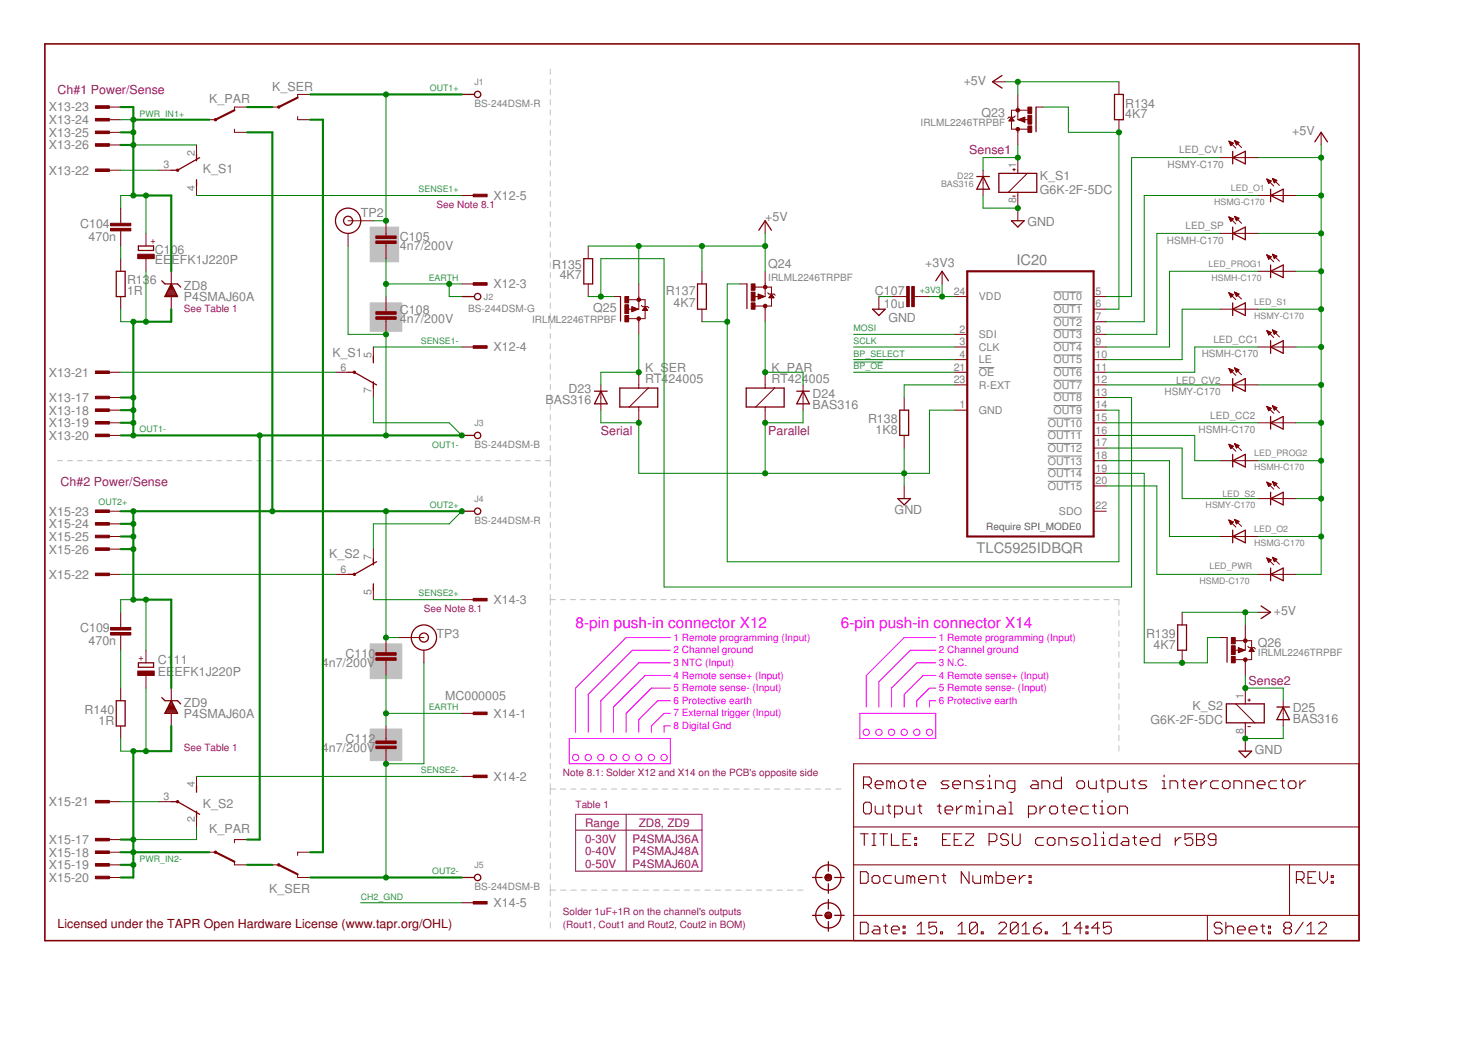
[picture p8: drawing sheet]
<svg xmlns="http://www.w3.org/2000/svg" width="297mm" height="210mm" viewBox="0 0 297 210" stroke-linecap="round" stroke-linejoin="round" font-family="sans-serif">
<g fill="none" stroke="#c0c0c0" stroke-width=".2">
<path d="M110.6 13.9v1M110.6 16v1M110.6 18v1M110.6 20v1.1M110.6 22.1v1M110.6 24.1v1.1M110.6 26.2v1M110.6 28.2v1.1M110.6 30.3v1M110.6 32.3v1.1M110.6 34.4v1M110.6 36.4v1"/>
<path d="M110.6 38.4v1.1M110.6 40.5v1M110.6 42.5v1.1M110.6 44.6v1M110.6 46.6v1.1M110.6 48.7v1M110.6 50.7v1.1M110.6 52.7v1.1M110.6 54.8v1M110.6 56.8v1.1M110.6 58.9v1M110.6 60.9v1.1"/>
<path d="M110.6 63v1M110.6 65v1.1M110.6 67.1v1M110.6 69.1v1M110.6 71.1v1.1M110.6 73.2v1M110.6 75.2v1.1M110.6 77.3v1M110.6 79.3v1.1M11.6 92.6h1M13.6 92.6h1M15.6 92.6h1"/>
<path d="M17.6 92.6h1M19.6 92.6h1M21.6 92.6h1M23.6 92.6h1M25.6 92.6h1M27.6 92.6h1M29.6 92.6h1M31.6 92.6h1M33.6 92.6h1M35.6 92.6h1M37.6 92.6h1M39.6 92.6h1"/>
<path d="M41.6 92.6h1M43.6 92.6h1M45.6 92.6h1M47.6 92.6h1M49.6 92.6h1M51.6 92.6h1M53.6 92.6h1M55.6 92.6h1M57.6 92.6h1M59.6 92.6h1M61.6 92.6h1M63.6 92.6h1"/>
<path d="M65.6 92.6h1M67.6 92.6h1M69.6 92.6h1M71.6 92.6h1M73.6 92.6h1M75.6 92.6h1M77.6 92.6h1M79.6 92.6h1M81.6 92.6h1M83.6 92.6h1M85.6 92.6h1M87.6 92.6h1"/>
<path d="M89.6 92.6h1M91.6 92.6h1M93.6 92.6h1M95.6 92.6h1M97.6 92.6h1M99.6 92.6h1M101.6 92.6h1M103.6 92.6h1M105.6 92.6h1M107.6 92.6h1M109.6 92.6h1M110.6 81.4v1"/>
<path d="M110.6 83.4v1.1M110.6 85.4v1.1M110.6 87.5v1M110.6 89.5v1.1M110.6 91.6v2.1M110.6 94.7v1.1M110.6 96.8v1M110.6 98.8v1.1M110.6 100.9v1.1M110.6 103v1M110.6 105v1.1M110.6 107.1v1.1"/>
<path d="M110.6 109.2v1M110.6 111.2v1.1M110.6 113.3v1.1M110.6 115.4v1M110.6 117.4v1.1M110.6 119.5v2.1M110.6 122.6v1.1M110.6 124.7v1M110.6 126.7v1.1M110.6 128.8v1.1M110.6 130.9v1M110.6 132.9v1.1"/>
<path d="M110.6 135v1M110.6 137v1.1M110.6 139.1v1M110.6 120.6h1M112.6 120.6h1M114.6 120.6h1.1M116.7 120.6h1M118.7 120.6h1M120.7 120.6h1M122.7 120.6h1.1M124.8 120.6h1M126.8 120.6h1"/>
<path d="M128.8 120.6h1M130.8 120.6h1M132.8 120.6h1.1M134.9 120.6h1M136.9 120.6h1M138.9 120.6h1M140.9 120.6h1.1M143 120.6h1M145 120.6h1M147 120.6h1M149 120.6h1.1M151 120.6h1.1"/>
<path d="M153.1 120.6h1M155.1 120.6h1M157.1 120.6h1M159.1 120.6h1.1M161.2 120.6h1M163.2 120.6h1M165.2 120.6h1M167.2 120.6h1.1M169.2 120.6h1.1M171.3 120.6h1M173.3 120.6h1M175.3 120.6h1"/>
<path d="M177.3 120.6h1.1M179.4 120.6h1M181.4 120.6h1M183.4 120.6h1M185.4 120.6h1.1M187.5 120.6h1M189.5 120.6h1M191.5 120.6h1M193.5 120.6h1M195.5 120.6h1.1M197.6 120.6h1M199.6 120.6h1"/>
<path d="M201.6 120.6h1M203.6 120.6h1.1M205.7 120.6h1M207.7 120.6h1M209.7 120.6h1M211.7 120.6h1M213.7 120.6h1.1M215.8 120.6h1M217.8 120.6h1M219.8 120.6h1M221.8 120.6h1.1M223.9 120.6h1v1.1"/>
<path d="M224.9 122.7v1.1M224.9 124.8v1.1M224.9 126.9v1.1M224.9 128.9v1.1M224.9 131v1.1M224.9 133.2v1M224.9 135.3v1.1M224.9 137.4v1.1M224.9 139.4v1.1M110.6 141.1v1.1M110.6 143.2v1.1M110.6 145.2v1.1"/>
<path d="M110.6 147.3v1.1M110.6 149.4v1M110.6 151.4v1.1M110.6 153.5v1M110.6 155.5v1.1M110.6 157.6v2.2M110.6 158.6h1.1M112.6 158.6h1.1M114.7 158.6h1M116.8 158.6h1M118.8 158.6h1M120.8 158.6h1.1"/>
<path d="M122.9 158.6h1M124.9 158.6h1.1M127 158.6h1M129 158.6h1.1M131.1 158.6h1M133.1 158.6h1.1M135.2 158.6h1M137.2 158.6h1.1M139.3 158.6h1M141.3 158.6h1.1M143.4 158.6h1M145.4 158.6h1.1"/>
<path d="M147.5 158.6h1M149.5 158.6h1.1M151.6 158.6h1M153.6 158.6h1.1M155.7 158.6h1M157.7 158.6h1.1M159.8 158.6h1M161.8 158.6h1.1M163.9 158.6h1M165.9 158.6h1.1M168 158.6h1M224.9 141.5v1.1"/>
<path d="M224.9 143.6v1.1M224.9 145.7v1.1M224.9 147.8v1.1M224.9 149.9v1.1M110.6 160.8v1.1M110.6 162.9v1.1M110.6 165v1.2M110.6 167.2v1.1M110.6 169.3v1.1M110.6 171.4v1.2M110.6 173.6v1.1M110.6 175.7v1.1"/>
<path d="M110.6 177.8v2.3M110.6 179h1.1M112.7 179h1M114.7 179h1.1M116.8 179h1.1M118.9 179h1.1M121 179h1M123 179h1.1M125.1 179h1.1M127.2 179h1M129.2 179h1.1M131.3 179h1.1"/>
<path d="M133.4 179h1.1M135.5 179h1M137.5 179h1.1M139.6 179h1.1M141.7 179h1M143.7 179h1.1M145.8 179h1.1M147.9 179h1.1M150 179h1M152 179h1.1M154.1 179h1.1M156.2 179h1"/>
<path d="M158.2 179h1.1M160.3 179h1.1M110.6 181.1v1.2M110.6 183.3v1.1M110.6 185.4v1.2"/>
</g>
<g fill="#c0c0c0" stroke="#c0c0c0" stroke-width=".2">
<path d="M74.4 45.7h5.7v6.9h-5.7z"/>
<path d="M74.4 60.9h6.4v5.7h-6.4z"/>
<path d="M74.4 129.5h6.4v6.9h-6.4z"/>
<path d="M74.4 146.6h6.4v6.3h-6.4z"/>
</g>
<g fill="none" stroke="#808080" stroke-width=".2">
<path d="M211.8 58.7h5.7M196.7 73.9h3.1M211.8 73.9h5.7M211.8 61.2h5.7M211.8 63.8h5.7M211.8 66.3h5.7M211.8 68.8h5.7M211.8 71.4h5.7M211.8 76.5h5.7M211.8 79h5.7M210.6 84.1h6.9M210.6 86.6h6.9"/>
<path d="M210.6 89.2h6.9M210.6 91.7h6.9M210.6 94.2h6.9M210.6 96.8h6.9M211.8 81.5h5.7"/>
</g>
<g fill="none" stroke="#800000" stroke-width=".21">
<path d="M173.5 157.8h1.2l.4-.4v-.8l-.4-.4h-1.2v2.4M174.3 157.8l.8 .8M175.9 157.8h1.6v-.4l-.4-.4h-.8l-.4 .4v.8l.4 .4h.8M179 157.4l-.4-.4h-.4v1.6M179 157.4v1.2M179 157.4l.4-.4 .4 .4v1.2M180.6 157.4l.4-.4h.7l.4 .4v.8l-.4 .4h-.7l-.4-.4zM182.9 157h.8M183.3 156.6v1.6l.4 .4M184.5 157.8h1.5v-.4l-.4-.4h-.8l-.3 .4v.8l.3 .4h.8M190.7 157h-1.2l-.4 .4 .4 .4h.8l.4 .4-.4 .4h-1.2M191.5 157.8h1.5v-.4l-.3-.4h-.8l-.4 .4v.8l.4 .4h.8"/>
<path d="M193.8 158.6v-1.6h1.2l.4 .4v1.2M197.7 157h-1.1l-.4 .4 .4 .4h.7l.4 .4-.4 .4h-1.1M198.5 158.6h.8M198.5 157h.4v1.6M198.9 155.8v.4M200.1 158.6v-1.6h1.1l.4 .4v1.2M204 158.6h-1.2l-.4-.4v-.8l.4-.4h1.2v1.9l-.4 .4h-.4M207.5 157h.7l.4 .4v1.2h-1.1l-.4-.4 .4-.4h1.1M209.4 158.6v-1.6h1.2l.4 .4v1.2M213.3 156.2v2.4h-1.2l-.3-.4v-.8l.3-.4h1.2M216.4 157.4l.4-.4h.8l.4 .4v.8l-.4 .4h-.8l-.4-.4zM218.8 157v1.2l.4 .4h1.1v-1.6"/>
<path d="M221.1 157h.8M221.5 156.6v1.6l.4 .4M222.7 158.6h1.1l.4-.4v-.8l-.4-.4h-1.1v2.3M225 157v1.2l.4 .4h1.2v-1.6M227.3 157h.8M227.7 156.6v1.6l.4 .4M230.5 157h-1.2l-.4 .4 .4 .4h.8l.4 .4-.4 .4h-1.2M233.6 158.6h.8M233.6 157h.4v1.6M234 155.8v.4M235.1 158.6v-1.6h1.2l.4 .4v1.2M237.5 157h.8"/>
<path d="M237.9 156.6v1.6l.4 .4M239 157.8h1.6v-.4l-.4-.4h-.8l-.4 .4v.8l.4 .4h.8M241.4 157v1.6M242.5 157h-.4l-.7 .8M244.9 157h-1.2l-.4 .4v.8l.4 .4h1.2M245.7 157.4l.3-.4h.8l.4 .4v.8l-.4 .4h-.8l-.3-.4zM248 158.6v-1.6h1.2l.4 .4v1.2M250.3 158.6v-1.6h1.2l.4 .4v1.2M252.7 157.8h1.5v-.4l-.4-.4h-.7l-.4 .4v.8l.4 .4h.7M256.6 157h-1.2l-.4 .4v.8l.4 .4h1.2M257.3 157h.8M257.7 156.6v1.6l.4 .4"/>
<path d="M258.9 157.4l.4-.4h.8l.4 .4v.8l-.4 .4h-.8l-.4-.4zM261.2 157v1.6M262.4 157h-.4l-.8 .8M172.9 175.3h1.2l.4 .3v1.6l-.4 .4h-1.2zM172.9 167.6h1.6M173.5 161.7l.4-.4h.8l.4 .4v1.5l-.4 .4h-.8l-.4-.4zM173.7 167.6v2.4M175.3 176.4l.3-.4h.8l.4 .4v.8l-.4 .4h-.8l-.3-.4zM175.3 167.6h.7M175.3 170h.7M175.6 167.6v2.4M175.9 162.1v1.1l.4 .4h1.2v-1.5"/>
<path d="M176.8 167.6h1.6M177.6 167.6v2.4M178.2 162.1h.8M178.6 161.7v1.5l.4 .4M179.2 167.6v2.4h1.5M179.2 176h-1.2l-.4 .4v.8l.4 .4h1.2M179.8 163.6h1.2l.4-.4v-.7l-.4-.4h-1.2v2.3M179.9 176v1.2l.4 .4h1.2v-1.6M181.5 168.8h.8M182.1 162.1v1.1l.4 .4h1.2v-1.5M183 167.6h-1.5v2.4h1.5M183 176.4l-.3-.4h-.4v1.6"/>
<path d="M183 176.4l.5-.4 .3 .4v1.2M183 176.4v1.2M183.8 169.6h.4v.4h-.4zM183.8 168.4h.4v.4h-.4zM184.5 162.1h.8M184.6 176.8h1.6v-.4l-.4-.4h-.8l-.4 .4v.8l.4 .4h.8M184.8 161.7v1.5l.5 .4M186.9 177.6v-1.6h1.2l.4 .4v1.2M188.4 162.1h.7M188.8 161.7v1.5l.3 .4M189.3 176h.8M189.4 168.8h.8"/>
<path d="M189.7 175.6v1.6l.4 .4M189.9 162.9h1.6v-.4l-.4-.4h-.8l-.4 .4v.7l.4 .4h.8M191 167.6h-1.6v2.4h1.6M191.8 168.8h.8M192.3 162.1v1.5M193.3 167.6h-1.5v2.4h1.5M193.4 162.1h-.4l-.7 .8M194.1 167.6h1.6v.4l-1.6 1.6v.4h1.6M194.8 175.3v2.3l-1.6-2.3v2.3M195 162.5l.4-.4 .4 .4v1.1M195 162.5l-.4-.4h-.4v1.5M195 162.5v1.1"/>
<path d="M195.5 176v1.2l.4 .4h1.2v-1.6M196.6 163.6h.7M196.6 162.1h.3v1.5M196.9 160.9v.4M198.1 163.6v-1.5h1.2l.4 .4v1.1M198.6 176.4l-.4-.4h-.3v1.6M198.6 176.4v1.2M198.6 176.4l.4-.4 .4 .4v1.2M198.8 169.2h1.1l.4-.4v-.8l-.4-.4h-1.1v2.4M200.2 175.3v2.3h1.2l.4-.4v-.8l-.4-.4h-1.2M200.8 162.1h.8l.4 .4v1.1h-1.2l-.4-.4 .4-.3h1.2M202.5 176.8h1.6v-.4l-.4-.4h-.8l-.4 .4v.8l.4 .4h.8"/>
<path d="M202.7 168l-.4-.4h-.8l-.4 .4v.4l.4 .4h.8l.4 .4v.4l-.4 .4h-.8l-.4-.4M202.8 161.3h.4v2.3M202.8 163.6h.8M203.5 167.6v2l.4 .4h.7l.4-.4v-2M204.9 176v1.6M206.1 176h-.4l-.8 .8M206.7 163.6h1.2l.3-.4v-.7l-.3-.4h-1.2v2.3M206.8 177.2h.4v.4h-.4zM206.8 176h.4v.4h-.4zM209 162.1v1.5M209.7 168.4h-1.2l-.4 .4v.8l.4 .4h1.2M210.2 162.1h-.4l-.8 .8"/>
<path d="M210.5 168.8l.4-.4h.7l.4 .4v.8l-.4 .4h-.7l-.4-.4zM211.3 162.1h.8l.4 .4v.7l-.4 .4h-.8l-.3-.4v-.7zM212.8 170v-1.6h1.2l.4 .4v1.2M213.3 162.1h.8M213.7 161.7v1.5l.4 .4M214.9 162.9h1.5v-.4l-.4-.4h-.7l-.4 .4v.7l.4 .4h.7M216.7 168.4h-1.2l-.3 .4 .3 .4h.8l.4 .4-.4 .4h-1.1M217.5 168.8l.4-.4h.8l.4 .4v.8l-.4 .4h-.8l-.4-.4zM218.8 162.1h-1.2l-.4 .4v.7l.4 .4h1.2M219.5 162.1h.8M219.8 167.6h.4v2.4M219.8 170h.8"/>
<path d="M219.9 161.7v1.5l.4 .4M221.1 162.1h.4v1.5M221.1 163.6h.8M221.4 170h.8M221.4 168.4h.4v1.6M221.5 160.9v.4M221.8 167.3v.3M222.7 162.5l.4-.4h.7l.4 .4v.7l-.4 .4h-.7l-.4-.4zM224.5 167.6v2.4h-1.2l-.4-.4v-.8l.4-.4h1.2M225 163.6v-1.5h1.2l.4 .4v1.1M225.7 168.4h.8l.3 .4v1.2h-1.1l-.4-.4 .4-.4h1.1M227.6 168.4h.8"/>
<path d="M228 168v1.6l.4 .4M229.2 169.2h1.5v-.4l-.3-.4h-.8l-.4 .4v.8l.4 .4h.8M233.1 167.6v2.4h-1.2l-.4-.4v-.8l.4-.4h1.2M236.2 168.4v1.6M237.4 168.4h-.4l-.8 .8M239.7 167.6h-1.6v1.2l.8-.4h.4l.4 .4v.8l-.4 .4h-.8l-.4-.4M240.5 167.6h1.2l.3 .4v.4l-.3 .4 .3 .4v.4l-.3 .4h-1.2zM240.5 168.8h1.2M244.4 168.8h-1.2l-.4-.4v-.4l.4-.4h.8l.4 .4v1.6l-.4 .4h-.8l-.4-.4M260.5 176.8h1.2l.4-.4v-.8l-.4-.3h-1.2v2.3M261.3 176.8l.8 .8M262.9 176.4h.8"/>
<path d="M264.4 175.3h-1.5v2.3h1.5M265.2 175.3v1.5l.8 .8 .8-.8v-1.5M267.5 177.2h.4v.4h-.4zM267.5 176h.4v.4h-.4zM172.9 185.4h1.2l.4 .4v1.6l-.4 .3h-1.2zM175.6 186.2h.8l.4 .4v1.1h-1.2l-.3-.3 .3-.4h1.2M177.6 186.2h.8M178 185.8v1.6l.4 .3M179.2 187h1.5v-.4l-.4-.4h-.8l-.3 .4v.8l.3 .3h.8M181.5 187.4h.4v.3h-.4zM181.5 186.2h.4v.4h-.4zM184.3 187.7h1.6"/>
<path d="M184.3 186.2l.8-.8v2.3M188.2 185.4h-1.5v1.2l.8-.4h.4l.3 .4v.8l-.3 .3h-.8l-.4-.3M189 187.4h.4v.3h-.4zM192.5 187.7h1.6M192.5 186.2l.8-.8v2.3M196.4 185.8v1.6l-.4 .3h-.7l-.4-.3M196.4 185.8l-.4-.4h-.7l-.4 .4v1.6M196.4 185.8l-1.5 1.6M197.2 187.4h.4v.3h-.4zM200.7 185.8l.4-.4h.8l.4 .4v.4l-1.6 1.5h1.6M204.6 185.8v1.6l-.4 .3h-.7l-.4-.3M204.6 185.8l-.4-.4h-.7l-.4 .4v1.6"/>
<path d="M204.6 185.8l-1.5 1.6M205.4 187.7h1.5M205.4 186.2l.8-.8v2.3M207.7 186.6h1.2l.4 .4v.4l-.4 .3h-.8l-.4-.3zM209.3 185.4l-.8 .4-.8 .8M210.1 187.4h.4v.3h-.4zM213.6 187.7h1.5M213.6 186.2l.8-.8v2.3M217.5 186.6h-1.6l1.2-1.2v2.3M218.2 187.4h.5v.3h-.5zM218.2 186.2h.5v.4h-.5zM221 186.6h-1.6l1.2-1.2v2.3"/>
<path d="M223.3 185.4h-1.5v1.2l.7-.4h.4l.4 .4v.8l-.4 .3h-.8l-.3-.3M245.6 185.8l-.4-.4h-.8l-.4 .4v.4l.4 .4h.8l.4 .4v.4l-.4 .3h-.8l-.4-.3M246.4 186.6l.4-.4h.7l.4 .4v1.1M246.4 185.4v2.3M248.7 187h1.6v-.4l-.4-.4h-.8l-.4 .4v.8l.4 .3h.8M251 187h1.6v-.4l-.4-.4h-.8l-.4 .4v.8l.4 .3h.8M253.4 186.2h.8M253.8 185.8v1.6l.4 .3M254.9 187.4h.4v.3h-.4zM254.9 186.2h.4v.4h-.4zM258.4 186.6l-.4 .4v.4l.4 .3h.8l.3-.3v-.4l-.3-.4M258.4 186.6l-.4-.4v-.4l.4-.4h.8l.3 .4v.4l-.3 .4"/>
<path d="M258.4 186.6h.8M261.9 185.4l-1.6 2.3M262.7 187.7h1.5M262.7 186.2l.8-.8v2.3M265 185.8l.4-.4h.8l.4 .4v.4l-1.6 1.5h1.6"/>
</g>
<g fill="none" stroke="#800000" stroke-width=".25">
<path d="M92.8 19h2.6M201.4 15.2l-1.9 1.2 1.9 1.3M224 19h1.8v5.1h-1.8zM39.5 31.1v1.2M39.5 36.1v1.3M40.1 31.7l-4.4 2.5h-1.3M196.3 35.5h2.5M197.6 35.5l1.2 2.5h-2.5zM200.7 34.9h7.7v3.8h-7.7zM208.2 21.5v5M247.7 30.4v2.6M247.7 31.7l2.6-1.3v2.6z"/>
<path d="M255.4 38v2.6M255.4 39.3l2.5-1.3v2.6zM264.2 28.5l1.3-1.9 1.3 1.9M23.4 54.5h1.7v5.1h-1.7zM27.8 49.5h3.1v.9h-3.1zM32.5 56.5l.6 .6h2.6l.6 .6M33.1 59.6h2.6M33.3 59.4h2.3M33.4 59.1h2.1M33.5 58.9h1.8M33.6 58.7h1.6M33.7 58.5h1.4"/>
<path d="M33.8 58.3h1.2M33.9 58h1M34 57.8h.8M34.2 57.6h.5M34.3 57.4h.3M34.4 57.1h.1M34.4 57.1l1.3 2.5h-2.6zM92.8 59.6h2.6M117.3 52h1.8v5.1h-1.8zM124.7 59.6v5M140.2 57.1h1.8v5.1h-1.8zM150.1 57.1v4.9"/>
<path d="M152.5 46.3l1.3-1.9 1.2 1.9M188.1 56.5l1.2-2 1.3 2M203.3 44.4h2.5l-1.2 1.3zM247.7 45.7v2.5M247.7 46.9l2.6-1.2v2.5zM255.4 53.3v2.5M255.4 54.5l2.5-1.2v2.5zM70 74.8h1.2l4.5 2.6M75 71.7v1.2M75 76.8v1.2M119.5 78.7h2.5M120.8 78.7l1.2 2.5h-2.5z"/>
<path d="M124.6 78h7.6v3.8h-7.6zM150 78h7.6v3.8h-7.6zM160.1 78.7h2.6M161.4 78.7l1.3 2.5h-2.6zM175.4 62.2h2.5l-1.3 1.2zM247.7 62.2l2.6-1.3v2.5zM247.7 60.9v2.5M247.7 76.1v2.6M247.7 77.4l2.6-1.3v2.6zM255.4 68.5v2.5M255.4 69.8l2.5-1.3v2.5zM92.8 87.5h2.6"/>
<path d="M180.8 82.5h1.8v5h-1.8zM247.7 91.4v2.5M247.7 92.6l2.6-1.2v2.5zM255.4 83.7v2.6M255.4 99v2.5M255.4 85l2.5-1.3v2.6zM75 112.3v1.3M75 117.4v1.3M75.7 112.9l-4.5 2.6h-1.2M92.8 102.8h2.6M180.4 100.2h2.6l-1.3 1.3zM247.7 106.6v2.5"/>
<path d="M247.7 107.9l2.6-1.3v2.5zM255.4 100.2l2.5-1.2v2.5zM255.4 114.2v2.6M255.4 115.5l2.5-1.3v2.6zM27.8 133.3h3.1v.9h-3.1zM236.7 125.6h1.8v5.1h-1.8zM246.6 128.2v4.9M253.4 121.8l2 1.3-2 1.3M23.4 140.9h1.7v5.1h-1.7zM32.5 140.3l.6 .6h2.6l.6 .6M33.2 143.4h2.4M33.3 143.1h2.2"/>
<path d="M33.4 142.9h2M33.5 142.7h1.8M33.6 142.5h1.6M33.7 142.2h1.4M33.8 142h1.2M34 141.8h.9M34.1 141.6h.7M34.2 141.4h.4M34.3 141.1h.2M34.4 140.9l1.3 2.5h-2.6zM39.5 158v1.3M246.5 141.5h7.6v3.8h-7.6z"/>
<path d="M249 151h2.5l-1.2 1.3zM256.6 142.2h2.6M257.9 142.2l1.3 2.5h-2.6zM34.4 161.2h1.3l4.4 2.5M39.5 163.1v1.3M92.8 176.4h2.6M163.3 176.4h1.9M165.8 176.5h1.3M165.9 176.2h1.2M165.9 176.7a.63 .63 0 0 0 .6 .4 .63 .63 0 0 0 .5-.4M165.9 176.7h1.1M166 176h.9"/>
<path d="M166 176l-.2 .3 .1 .4M166.1 176.9h.8M166.5 175.8a.62 .62 0 0 1 .5 .9M166.5 175.8l-.5 .2M166.5 175.8h.1M166.5 173.2v2M166.5 177.7v1.9M167.7 176.4h2M163.3 184h1.9M165.8 184h1.3M165.9 184.2h1.2M165.9 183.8a.64 .64 0 0 0 .5 .9 .64 .64 0 0 0 .7-.7"/>
<path d="M165.9 183.8a.62 .62 0 0 1 .6-.4 .62 .62 0 0 1 .5 .4M165.9 183.8h1.1M166 184.5h.9M166.1 183.6h.8M166.5 180.9v1.9M166.5 185.3v1.9M167 183.8l.1 .2M167.7 184h2"/>
<circle cx="96" cy="19" r=".64"/>
<circle cx="70" cy="44.4" r="2.54"/>
<circle cx="70" cy="44.4" r=".91"/>
<circle cx="96" cy="59.6" r=".64"/>
<circle cx="96" cy="87.5" r=".64"/>
<circle cx="96" cy="102.8" r=".64"/>
<circle cx="85.2" cy="128.2" r="2.54"/>
<circle cx="85.2" cy="128.2" r=".91"/>
<circle cx="96" cy="176.4" r=".64"/>
<circle cx="166.5" cy="176.4" r="2.54"/>
<circle cx="166.5" cy="184" r="2.54"/>
</g>
<g fill="none" stroke="#800000" stroke-width=".2">
<path d="M62.4 19h-2.6v.6M199.5 16.4h2.5M204.6 19v5.1h2.1M224.9 16.4v2.6M21.7 21.5h2.6M21.7 24.1h2.6M21.7 26.6h2.6M21.7 29.1h2.6M21.7 34.2h2.6M31.9 34.2h2.5M39.5 29.1v2.6M39.5 36.8v2.5"/>
<path d="M42 24.1h1.3M47.1 26v.6h2.6M49.7 21.5h-2.6v.7M54.7 21.5h1.3M59.8 23.4v.7h2.6M92.8 39.3h2.6M197.6 34.2v5.1M202.8 24.2h1M202.9 24.1h.8M203 24h.6M203.1 23.9h.4M203.2 23.8h.2"/>
<path d="M203.2 23.6h.1M203.3 23.6l.5 .7h-1zM203.5 34.1h.5M203.5 39.4h.5M203.8 33.8v.6M204 23.3l-.2 .3h-1l-.3 .2M204.6 26v3.1M204.6 31.7v3.2M204.6 38.7v5.7M204.7 24.1l1.3-.5v1zM204.8 24.1h1.2M204.9 24h1.1"/>
<path d="M205.1 24.2h.9M205.1 23.9h.9M205.4 24.4h.6M205.4 23.8h.6M205.7 24.5h.3M205.7 23.6h.3M206.5 34.9l-3.9 3.8M206.6 22.2h-3.3v3.8h3.3M208.2 21.5h1.4M224.9 24.1v2.5M245.2 31.7h7.6M247 28.4l1.4 1.4"/>
<path d="M247 28.4l.9 .4-.5 .5zM247 28.5h.2M247.1 28.6h.4M247.1 28.7h.6M247.2 28.8h.6M247.2 29h.5M247.3 29.1h.3M247.3 29.2h.1M248.1 28.3l1.4 1.4M248.1 28.3l.9 .3-.5 .5zM248.2 28.3h.1M248.2 28.5h.4"/>
<path d="M248.3 28.6h.6M248.3 28.7h.6M248.4 28.8h.4M248.4 29h.3M248.5 29.1h.1M252.8 39.3h7.6M254.6 36l1.4 1.4M254.6 36l.9 .4-.5 .5zM254.6 36.1h.1M254.7 36.2h.3M254.7 36.3h.6M254.8 36.4h.6"/>
<path d="M254.8 36.6h.5M254.9 36.7h.3M254.9 36.8h.2M255.7 35.9l1.4 1.4M255.7 35.9l.9 .4-.5 .5zM255.8 35.9h.1M255.8 36.1h.4M255.9 36.2h.6M255.9 36.3h.7M256 36.4h.5M256 36.6h.3M256.1 36.7h.1"/>
<path d="M265.5 26.6v2.5M24.3 41.8v3.1M24.3 46.4v3.1M24.3 52v2.5M24.3 59.6v2.6M29.3 46.9v2.6M29.3 52v2.5M34.4 54.5v2.6M34.4 59.6v2.6M70 44.4h5M70 46.9v2.6M77.6 44.4v3"/>
<path d="M77.6 49v3M77.6 59.6v3.1M92.8 57.1h2.6M118.2 49.5v2.5M118.2 57.1v2.5M123.3 59.6h1.4M128.4 57.1v5.1h-2.2M141.1 54.5v2.6M148.7 57.1h1.4M151.8 57.7h3.2v3.8h-3.3M152.4 59.1l1.2 .5-1.2 .5zM152.4 59.9h.4"/>
<path d="M152.4 59.8h.7M152.4 59.7h1M152.4 59.6h1.2M152.4 59.5h.9M152.4 59.4h.6M152.4 59.2h.3M153.8 54.5v5.1h-2.2M153.8 44.4v2.5M154.3 58.9l.2 .2h1.1l.2 .3M154.6 59.8h.9M154.6 59.7h.8M154.7 59.6h.7"/>
<path d="M154.8 59.5h.5M154.9 59.4h.3M155 59.2h.1M155 59.1l.6 .8h-1.1zM176.6 59.6v2.6M179.2 59.6h3M183.7 59.6h3.1M189.3 54.5v2.6M191.9 59.6h2.5M219.8 59.6h2.5M245.2 46.9h7.6M247 58.9l1.4 1.4"/>
<path d="M247 58.9h.1M247 58.9l.9 .3M247 58.9l.4 .9 .5-.6M247 43.6l1.4 1.4M247 43.6l.4 .9 .5-.5M247 43.6l.9 .4M247 43.7h.1M247 59h.3M247 43.8h.4M247.1 59.1h.4M247.1 43.9h.5M247.1 59.2h.7"/>
<path d="M247.1 44h.7M247.2 59.4h.6M247.2 44.2h.5M247.2 59.5h.4M247.2 44.3h.4M247.3 59.6h.2M247.3 44.4h.2M247.3 59.7h.1M248.1 58.7l1.4 1.4M248.1 58.7l.9 .4-.5 .5zM248.1 58.7h.1M248.1 43.5l1.4 1.4"/>
<path d="M248.1 43.5l.9 .4-.5 .5zM248.1 43.5h.1M248.2 58.9h.2M248.2 43.7h.3M248.2 59h.5M248.2 43.8h.6M248.3 59.1h.7M248.3 43.9h.7M248.3 59.2h.6M248.3 44h.6M248.4 59.4h.4M248.4 44.2h.3"/>
<path d="M248.4 59.5h.2M248.5 44.3h.1M248.5 59.6h.1M252.8 54.5h7.6M254.6 51.2l.4 .9 .5-.5M254.6 51.2l1.4 1.4M254.6 51.2l.9 .4M254.6 51.3h.1M254.7 51.4h.2M254.7 51.5h.5M254.8 51.6h.7M254.8 51.8h.6"/>
<path d="M254.9 51.9h.3M254.9 52h.2M255 52.1h.1M255.7 51.1l.9 .4-.5 .5M255.7 51.1l1.4 1.4M255.7 51.1l.4 .9M255.8 51.1h.1M255.8 51.3h.3M255.9 51.4h.5M255.9 51.5h.7M255.9 51.6h.6M256 51.8h.4"/>
<path d="M256.1 51.9h.1M256.1 52h.1M21.7 74.8h2.6M21.7 79.9h2.6M67.4 74.8h2.6M75 69.8v2.5M75 77.4v2.5M77.6 64.2v3M92.8 69.8h2.6M120.8 77.4v5.1M126.4 60.3h3.2v3.8h-3.3M127 61.7l1.2 .5-1.2 .5z"/>
<path d="M127 62.6h.1M127 62.5h.4M127 62.4h.7M127 62.2h1M127 62.1h1.2M127 62h.8M127 61.9h.6M127 61.8h.3M128.4 64.1v3.1M128.4 74.8v3.2M128.9 61.4l.2 .3h1.1l.2 .2M129.2 62.4h.9"/>
<path d="M129.2 62.2h.8M129.3 62.1h.7M129.4 62h.5M129.5 61.9h.3M129.6 61.8h.1M129.6 61.7l.6 .7h-1.1zM130.3 78l-3.8 3.8M141.1 62.2v2.5M152.4 60.1h.1M153.8 61.5v3.2M153.8 74.8v3.2M155.7 78l-3.8 3.8"/>
<path d="M161.4 77.4v5.1M181.7 79.9v2.6M191.9 67.2h2.5M191.9 69.8h2.5M191.9 72.3h2.5M191.9 74.8h2.5M191.9 77.4h2.5M219.8 67.2h2.5M219.8 69.8h2.5M219.8 72.3h2.5M219.8 74.8h2.5M219.8 77.4h2.5"/>
<path d="M219.8 62.2h2.5M219.8 64.7h2.5M219.8 79.9h2.5M245.2 77.4h7.6M245.2 62.2h7.6M247 74.1l1.4 1.4M247 74.1l.9 .4-.5 .5zM247 74.2h.2M247.1 74.3h.4M247.1 74.4h.6M247.2 74.5h.6M247.2 74.7h.5"/>
<path d="M247.3 74.8h.2M247.3 74.9h.1M248.1 74l1.4 1.4M248.1 74l.9 .3-.5 .5zM248.2 74.1h.1M248.2 74.2h.4M248.3 74.3h.6M248.3 74.4h.6M248.4 74.5h.4M248.4 74.7h.3M248.5 74.8h.1M252.8 69.8h7.6"/>
<path d="M254.6 66.5l1.4 1.4M254.6 66.5l.9 .3-.5 .6zM254.6 66.6h.2M254.7 66.7h.4M254.7 66.8h.7M254.8 67h.6M254.8 67.1h.5M254.9 67.2h.2M255 67.3h.1M255.7 66.3l1.4 1.4M255.7 66.3l.9 .4-.5 .5zM255.8 66.5h.2"/>
<path d="M255.8 66.6h.5M255.9 66.7h.7M255.9 66.8h.6M256 67h.4M256.1 67.1h.2M256.1 67.2h.1M21.7 82.5h2.6M21.7 85h2.6M21.7 87.5h2.6M128.4 81.8v3.2M153.8 81.8v3.2M181.7 87.5v2.6"/>
<path d="M181.7 97.7v2.5M191.9 82.5h2.5M219.8 82.5h2.5M219.8 85h2.5M219.8 87.5h2.5M219.8 90.1h2.5M219.8 92.6h2.5M219.8 95.2h2.5M219.8 97.7h2.5M245.2 92.6h7.6M247 89.3l1.4 1.4M247 89.3l.9 .4-.5 .5z"/>
<path d="M247 89.4h.1M247 89.5h.4M247.1 89.6h.5M247.1 89.7h.7M247.2 89.9h.5M247.2 90h.4M247.3 90.1h.2M248.1 89.2l1.4 1.4M248.1 89.2l.9 .4-.5 .5zM248.1 89.3h.1M248.2 89.4h.3M248.2 89.5h.6"/>
<path d="M248.3 89.6h.7M248.3 89.7h.6M248.4 89.9h.3M248.5 90h.1M252.8 85h7.6M254.6 96.9l1.4 1.4M254.6 96.9l.9 .4-.5 .5M254.6 96.9l.4 .9M254.6 81.7l.9 .4-.5 .5zM254.6 81.7l1.4 1.4M254.6 97h.1M254.6 81.8h.2"/>
<path d="M254.7 97.1h.3M254.7 81.9h.3M254.7 97.2h.5M254.7 82h.6M254.8 97.3h.7M254.8 82.1h.6M254.8 97.5h.6M254.8 82.3h.5M254.9 97.6h.3M254.9 82.4h.3M254.9 97.7h.2M254.9 82.5h.2"/>
<path d="M255 97.8h.1M255.7 96.8l1.4 1.4M255.7 96.8l.9 .4-.5 .5M255.7 96.8l.4 .9M255.7 81.6l.9 .4-.5 .5zM255.7 81.6l1.4 1.4M255.8 96.9h.1M255.8 81.7h.1M255.8 97h.3M255.8 81.8h.4M255.9 97.1h.5M255.9 81.9h.6"/>
<path d="M255.9 97.2h.7M255.9 82h.7M255.9 97.3h.6M256 82.1h.5M256 97.5h.4M256 82.3h.3M256.1 97.6h.1M256.1 82.4h.1M256.1 97.7h.1M21.7 102.8h2.6M21.7 115.5h2.6M21.7 107.9h2.6"/>
<path d="M21.7 105.3h2.6M21.7 110.4h2.6M67.4 115.5h2.6M75 110.4v2.5M75 118v2.6M219.8 102.8h2.5M245.2 107.9h7.6M247 104.6l.4 .9 .5-.6M247 104.6l1.4 1.4M247 104.6h.1M247 104.6l.9 .3M247 104.7h.3"/>
<path d="M247.1 104.8h.5M247.1 104.9h.7M247.2 105.1h.6M247.2 105.2h.4M247.3 105.3h.2M247.3 105.4h.1M248.1 104.4l1.4 1.4M248.1 104.4l.9 .4M248.1 104.4l.4 .9M248.1 104.5h.1M248.2 104.6h.2M248.2 104.7h.5"/>
<path d="M248.3 104.8h.7M248.3 104.9h.6M248.4 105.1h.4M248.4 105.2h.2M248.5 105.3h.1M249 104.8l-.5 .5M252.8 100.2h7.6M252.8 115.5h7.6M254.6 112.2l1.4 1.4M254.6 112.2l.9 .4-.5 .5zM254.6 112.3h.2M254.7 112.4h.4"/>
<path d="M254.7 112.5h.7M254.8 112.6h.6M254.8 112.8h.5M254.9 112.9h.2M255 113h.1M255.7 112.1l1.4 1.4M255.7 112.1l.9 .3-.5 .5zM255.8 112.2h.2M255.8 112.3h.5M255.9 112.4h.7M255.9 112.5h.6M256 112.6h.4"/>
<path d="M256.1 112.8h.2M256.1 112.9h.1M24.3 123.1v3.1M24.3 127.7v3M24.3 138.3v2.6M29.3 130.7v2.6M29.3 135.8v2.5M34.4 138.3v2.6M77.6 128.2v3M77.6 132.8v3M80.1 128.2h5.1M85.2 130.7v2.6"/>
<path d="M92.8 120.6h2.6M237.6 123.1v2.5M237.6 130.7v2.6M245.2 128.2h1.4M248.3 128.8h3.2v3.8h-3.3M248.9 130.2l1.2 .5-1.2 .5zM248.9 131.1h.3M248.9 131h.6M248.9 130.9h.9M248.9 130.6h1M248.9 130.5h.7M248.9 130.4h.4"/>
<path d="M248.9 130.3h.1M250.3 125.6v5.1h-2.2M250.3 132.6v3.2M250.3 138.3v3.2M250.8 130l.2 .2h1.1l.2 .3M251.1 130.9h.9M251.2 130.7h.7M251.3 130.6h.5M251.4 130.5h.3M251.4 130.4h.3M251.5 130.3h.1M251.5 130.2l.6 .8h-1.1z"/>
<path d="M252.8 123.1h2.6M24.3 146v2.5M34.4 143.4v2.6M39.5 156.1v2.5M77.6 146v3M77.6 150.5v3.1M92.8 143.4h2.6M92.8 156.1h2.6M171.6 153.6h101.5v35.5h-101.5zM248.4 141.5l3.8 3.8M250.3 145.3v5.7M250.8 140.8h.5"/>
<path d="M250.8 146.1h.5M251 140.5v.5M257.9 140.9v5.1M21.7 173.9h2.6M21.7 171.3h2.6M21.7 168.8h2.6M21.7 176.4h2.6M21.7 161.2h2.6M31.9 161.2h2.5M39.5 163.7v2.6M42 171.3h1.3M47.1 173.2v.7h2.6"/>
<path d="M49.7 168.8h-2.6v.6M54.7 173.9h1.3M59.8 175.8v.6h2.6M62.4 171.3h-2.6v.7M171.6 173.9h101.5M171.6 166.3h101.5M259.2 173.9v10.1M92.8 181.5h2.6M171.6 184h101.5M242.7 184v5.1"/>
</g>
<g fill="none" stroke="#800000" stroke-width=".42">
<path d="M59.8 19.6l-3.8 1.9M47.1 22.2l-3.8 1.9M194.4 54.5h25.4v53.4h-25.4zM43.3 171.3l3.8 1.9M56 173.9l3.8 1.9"/>
<circle cx="35.7" cy="34.2" r=".13"/>
<circle cx="43.3" cy="24.1" r=".13"/>
<circle cx="56" cy="21.5" r=".13"/>
<circle cx="71.2" cy="74.8" r=".13"/>
<circle cx="71.2" cy="115.5" r=".13"/>
<circle cx="35.7" cy="161.2" r=".13"/>
<circle cx="43.3" cy="171.3" r=".13"/>
<circle cx="56" cy="173.9" r=".13"/>
</g>
<g fill="#800000" stroke="#800000" stroke-width=".2">
<path d="M182.2 57.6h.5v4.1h-.5z"/>
<path d="M183.2 57.6h.5v4.1h-.5z"/>
<path d="M125.6 63.4h.7v1.3h-.7z"/>
<path d="M125.6 59.6h.7v1.3h-.7z"/>
<path d="M125.6 61.3h.7v1.8h-.7z"/>
<path d="M151 60.9h.7v1.3h-.7z"/>
<path d="M151 57.1h.7v1.3h-.7z"/>
<path d="M151 58.7h.7v1.8h-.7z"/>
<path d="M206.6 25.3h.7v1.3h-.7z"/>
<path d="M206.6 21.5h.7v1.3h-.7z"/>
<path d="M206.6 23.2h.7v1.8h-.7z"/>
<path d="M247.5 132h.7v1.3h-.7z"/>
<path d="M247.5 128.2h.7v1.3h-.7z"/>
<path d="M247.5 129.8h.7v1.8h-.7z"/>
<path d="M27.7 134.9h3.3v.9h-3.3z"/>
<path d="M22.2 45.9h4.1v.5h-4.1z"/>
<path d="M22.2 44.9h4.1v.5h-4.1z"/>
<path d="M22.2 127.2h4.1v.5h-4.1z"/>
<path d="M22.2 126.2h4.1v.5h-4.1z"/>
<path d="M27.7 51.1h3.3v.9h-3.3z"/>
<path d="M19.2 79.7h2.8v.5h-2.8z"/>
<path d="M19.2 82.2h2.8v.5h-2.8z"/>
<path d="M19.2 84.8h2.8v.5h-2.8z"/>
<path d="M19.2 87.3h2.8v.5h-2.8z"/>
<path d="M19.2 168.6h2.8v.5h-2.8z"/>
<path d="M19.2 171.1h2.8v.5h-2.8z"/>
<path d="M19.2 173.6h2.8v.5h-2.8z"/>
<path d="M19.2 176.2h2.8v.5h-2.8z"/>
<path d="M19.2 21.3h2.8v.5h-2.8z"/>
<path d="M19.2 23.8h2.8v.5h-2.8z"/>
<path d="M19.2 26.4h2.8v.5h-2.8z"/>
<path d="M19.2 28.9h2.8v.5h-2.8z"/>
<path d="M19.2 34h2.8v.5h-2.8z"/>
<path d="M19.2 74.6h2.8v.5h-2.8z"/>
<path d="M19.2 102.5h2.8v.5h-2.8z"/>
<path d="M19.2 105.1h2.8v.5h-2.8z"/>
<path d="M19.2 107.6h2.8v.5h-2.8z"/>
<path d="M19.2 110.2h2.8v.5h-2.8z"/>
<path d="M19.2 160.9h2.8v.5h-2.8z"/>
<path d="M19.2 115.2h2.8v.5h-2.8z"/>
<path d="M95.1 143.2h2.8v.5h-2.8z"/>
<path d="M95.1 155.9h2.8v.5h-2.8z"/>
<path d="M95.1 120.3h2.8v.5h-2.8z"/>
<path d="M95.1 56.8h2.8v.5h-2.8z"/>
<path d="M95.1 69.5h2.8v.5h-2.8z"/>
<path d="M95.1 39.1h2.8v.5h-2.8z"/>
<path d="M95.1 181.3h2.8v.5h-2.8z"/>
<path d="M75.5 48.5h4.1v.5h-4.1z"/>
<path d="M75.5 47.4h4.1v.5h-4.1z"/>
<path d="M75.5 63.7h4.1v.5h-4.1z"/>
<path d="M75.5 62.7h4.1v.5h-4.1z"/>
<path d="M75.5 132.2h4.1v.6h-4.1z"/>
<path d="M75.5 131.2h4.1v.5h-4.1z"/>
<path d="M75.5 150h4.1v.5h-4.1z"/>
<path d="M75.5 149h4.1v.5h-4.1z"/>
</g>
<g fill="#800000" stroke="#800000" stroke-width=".2">
<circle cx="128.4" cy="60.3" r=".36"/>
<circle cx="128.4" cy="64.1" r=".36"/>
<circle cx="153.8" cy="57.7" r=".36"/>
<circle cx="153.8" cy="61.5" r=".36"/>
<circle cx="204.6" cy="22.2" r=".36"/>
<circle cx="204.6" cy="26" r=".36"/>
<circle cx="250.3" cy="128.8" r=".36"/>
<circle cx="250.3" cy="132.6" r=".36"/>
</g>
<path d="M9 8.8h264.1v180.3h-264.1z" fill="none" stroke="#800000" stroke-width=".32"/>
<g fill="none" stroke="#008000" stroke-width=".2">
<path d="M77.6 19v25.4h-2.6M202 16.4h22.9M204.6 16.4v2.6M24.3 34.2h7.6M24.3 24.1h2.5M26.8 39.3h-2.5v2.5M26.8 29.1h12.7M29.3 39.3v7.6M39.5 39.3h53.3M197.6 39.3v2.5h7M204.6 29.1v2.6h-7v2.5M209.6 21.5h5.1v5.1h10.2v35.6h-2.6"/>
<path d="M245.2 31.7h-17.8v27.9h-5.1M252.8 39.3h-22.8v25.4h-7.7M252.8 31.7h12.7M260.4 39.3h5.1M265.5 29.1v86.4h-5.1M24.3 49.5v2.5M29.3 54.5v10.2M70 49.5v17.7h7.6v20.3M77.6 52v7.6M77.6 57.1h15.2M90.3 57.1v2.5h2.5M118.2 59.6h5.1"/>
<path d="M118.2 49.5h35.6M120.8 59.6v-7.6h12.7v66h93.9v-38.1h-5.1M128.4 49.5v7.6M141.1 49.5v5M148.7 57.1h-2.5v55.8h78.7v-30.4h-2.6M153.8 46.9v7.6M176.6 59.6h2.6M186.8 59.6h5.1M189.3 57.1v2.5M245.2 46.9h-12.7v20.3h-10.2M252.8 54.5h-17.8v15.3h-12.7M252.8 46.9h12.7"/>
<path d="M260.4 54.5h5.1M24.3 62.2v2.5h2.5M24.3 74.8h43.1M75 69.8h17.8M75 79.9v5.1h15.3l2.5 2.5M128.4 67.2v7.6h-7.6v2.6M141.1 64.7h5.1M153.8 64.7v10.1h7.6v2.6M171.6 69.8h20.3M171.6 67.2h20.3M171.6 72.3h20.3M171.6 74.8h20.3"/>
<path d="M191.9 77.4h-10.2v2.5M222.3 77.4h22.9M245.2 62.2h-7.6v10.1h-15.3M252.8 62.2h12.7M252.8 69.8h-12.7v5h-17.8M252.8 77.4h12.7M260.4 69.8h5.1M120.8 82.5v2.5h7.6v10.2h58.4v-12.7h5.1M161.4 82.5v2.5h-7.6v10.2M181.7 90.1v7.6M222.3 97.7h10.2v17.8h20.3M222.3 95.2h7.7v38.1h12.7v-5.1h2.5"/>
<path d="M222.3 90.1h15.3v10.1h15.2M222.3 85h30.5M222.3 92.6h12.7v15.3h10.2M222.3 87.5h17.8v5.1h5.1M252.8 92.6h12.7M260.4 85h5.1M24.3 115.5h43.1M77.6 102.8v25.4h2.5M92.8 102.8l-2.5 2.5h-15.3v5.1M252.8 107.9h12.7M260.4 100.2h5.1M24.3 130.7v7.6"/>
<path d="M26.8 120.6h-2.5v2.5M29.3 120.6v10.1M29.3 138.3v12.7M75 120.6h17.8M77.6 135.8v10.2M85.2 133.3v20.3h-7.6v22.8M237.6 123.1h15.2M250.3 135.8v2.5h7.6v2.6M250.3 123.1v2.5M24.3 148.5v2.5h2.5M39.5 156.1h53.3M77.6 143.4h15.2"/>
<path d="M257.9 146v2.5h-7.6M24.3 161.2h7.6M39.5 166.3v2.5h-12.7M72.5 181.5h20.3"/>
</g>
<g fill="#008000" stroke="#008000" stroke-width=".2">
<circle cx="224.9" cy="26.6" r=".51"/>
<circle cx="77.6" cy="44.4" r=".51"/>
<circle cx="77.6" cy="19" r=".51"/>
<circle cx="77.6" cy="57.1" r=".51"/>
<circle cx="90.3" cy="57.1" r=".51"/>
<circle cx="77.6" cy="143.4" r=".51"/>
<circle cx="77.6" cy="153.6" r=".51"/>
<circle cx="77.6" cy="176.4" r=".51"/>
<circle cx="120.8" cy="59.6" r=".51"/>
<circle cx="237.6" cy="133.3" r=".51"/>
<circle cx="128.4" cy="74.8" r=".51"/>
<circle cx="153.8" cy="74.8" r=".51"/>
<circle cx="153.8" cy="95.2" r=".51"/>
<circle cx="181.7" cy="95.2" r=".51"/>
<circle cx="128.4" cy="85" r=".51"/>
<circle cx="153.8" cy="85" r=".51"/>
<circle cx="204.6" cy="41.8" r=".51"/>
<circle cx="250.3" cy="148.5" r=".51"/>
<circle cx="204.6" cy="16.4" r=".51"/>
<circle cx="250.3" cy="123.1" r=".51"/>
<circle cx="153.8" cy="49.5" r=".51"/>
<circle cx="141.1" cy="49.5" r=".51"/>
<circle cx="128.4" cy="49.5" r=".51"/>
<circle cx="265.5" cy="62.2" r=".51"/>
<circle cx="265.5" cy="100.2" r=".51"/>
<circle cx="265.5" cy="107.9" r=".51"/>
<circle cx="265.5" cy="46.9" r=".51"/>
<circle cx="265.5" cy="54.5" r=".51"/>
<circle cx="265.5" cy="92.6" r=".51"/>
<circle cx="265.5" cy="39.3" r=".51"/>
<circle cx="265.5" cy="85" r=".51"/>
<circle cx="265.5" cy="31.7" r=".51"/>
<circle cx="265.5" cy="69.8" r=".51"/>
<circle cx="265.5" cy="77.4" r=".51"/>
<circle cx="204.6" cy="31.7" r=".51"/>
<circle cx="250.3" cy="138.3" r=".51"/>
<circle cx="189.3" cy="59.6" r=".51"/>
<circle cx="26.8" cy="151" r=".51"/>
<circle cx="26.8" cy="173.9" r=".51"/>
<circle cx="26.8" cy="171.3" r=".51"/>
<circle cx="26.8" cy="168.8" r=".51"/>
<circle cx="29.3" cy="151" r=".51"/>
<circle cx="146.2" cy="64.7" r=".51"/>
<circle cx="26.8" cy="120.6" r=".51"/>
<circle cx="26.8" cy="105.3" r=".51"/>
<circle cx="26.8" cy="107.9" r=".51"/>
<circle cx="26.8" cy="110.4" r=".51"/>
<circle cx="29.3" cy="120.6" r=".51"/>
<circle cx="77.6" cy="128.2" r=".51"/>
<circle cx="77.6" cy="102.8" r=".51"/>
<circle cx="26.8" cy="102.8" r=".51"/>
<circle cx="92.8" cy="102.8" r=".51"/>
<circle cx="54.7" cy="102.8" r=".51"/>
<circle cx="26.8" cy="64.7" r=".51"/>
<circle cx="26.8" cy="79.9" r=".51"/>
<circle cx="26.8" cy="82.5" r=".51"/>
<circle cx="26.8" cy="85" r=".51"/>
<circle cx="29.3" cy="64.7" r=".51"/>
<circle cx="77.6" cy="67.2" r=".51"/>
<circle cx="26.8" cy="87.5" r=".51"/>
<circle cx="77.6" cy="87.5" r=".51"/>
<circle cx="92.8" cy="87.5" r=".51"/>
<circle cx="52.2" cy="87.5" r=".51"/>
<circle cx="26.8" cy="24.1" r=".51"/>
<circle cx="26.8" cy="26.6" r=".51"/>
<circle cx="26.8" cy="29.1" r=".51"/>
<circle cx="26.8" cy="39.3" r=".51"/>
<circle cx="29.3" cy="39.3" r=".51"/>
</g>
<g fill="none" stroke="#008000" stroke-width=".42">
<path d="M62.4 19h30.4M24.3 21.5h2.5v17.8h7.6v15.2M24.3 26.6h2.5M24.3 29.1h2.5M26.8 24.1h15.2M49.7 26.6h5v76.2M49.7 21.5h5M62.4 24.1h2.5v147.2h-2.5M24.3 79.9h2.5M34.4 62.2v2.5h-7.6v22.8M24.3 82.5h2.5M24.3 85h2.5"/>
<path d="M24.3 87.5h68.5M52.2 87.5v81.3h-2.5M24.3 102.8h68.5M24.3 105.3h2.5M24.3 107.9h2.5M24.3 110.4h2.5M26.8 102.8v17.8h7.6v17.7M34.4 146v5h-7.6v25.4h-2.5M24.3 173.9h2.5M24.3 171.3h17.7M24.3 168.8h2.5M49.7 173.9h5"/>
<path d="M62.4 176.4h30.4"/>
</g>
<g fill="none" stroke="#f0f" stroke-width=".2">
<path d="M134.7 135.8h-5.1l-6.3 6.4v5M134.7 138.3h-3.8l-5.1 5.1v3.8M134.7 133.3h-6.3l-7.6 7.6v6.3M134.7 130.7h-7.6l-8.9 8.9v7.6M134.7 128.2h-8.9l-10.1 10.1v8.9M188.1 135.8h-2.6l-3.8 3.8v2.6M188.1 138.3h-1.3l-2.5 2.6v1.3M188.1 133.3h-3.8l-5.1 5v3.9M188.1 130.7h-5.1l-6.4 6.4v5.1M188.1 128.2h-6.4l-7.6 7.6v6.4M114.4 148.5h20.3v5.1h-20.3zM134.7 140.9h-2.5l-3.8 3.8v2.5"/>
<path d="M134.7 143.4h-1.2l-2.6 2.6v1.2M134.7 146h-1.2v1.2M172.8 143.4h15.3v5.1h-15.3zM188.1 140.9h-1.3v1.3"/>
<circle cx="115.7" cy="152.3" r=".64"/>
<circle cx="118.2" cy="152.3" r=".64"/>
<circle cx="120.8" cy="152.3" r=".64"/>
<circle cx="123.3" cy="152.3" r=".64"/>
<circle cx="125.8" cy="152.3" r=".64"/>
<circle cx="128.4" cy="152.3" r=".64"/>
<circle cx="130.9" cy="152.3" r=".64"/>
<circle cx="133.5" cy="152.3" r=".64"/>
<circle cx="174.1" cy="147.2" r=".64"/>
<circle cx="176.6" cy="147.2" r=".64"/>
<circle cx="179.2" cy="147.2" r=".64"/>
<circle cx="181.7" cy="147.2" r=".64"/>
<circle cx="184.3" cy="147.2" r=".64"/>
<circle cx="186.8" cy="147.2" r=".64"/>
</g>
<path d="M171.6 72.8h5.9" fill="none" stroke="#008080" stroke-width=".2"/>
<path d="M115.7 163.7h25.4v11.5h-25.4zM115.7 166.9h25.4M125.8 163.7v11.5" fill="none" stroke="#800080" stroke-width=".2"/>
<g font-size="3.1" fill="#f0f">
<text x="115.7" y="126.3">8-pin push-in connector X12</text>
<text x="169" y="126.3">6-pin push-in connector X14</text>
</g>
<g font-size="2.9" fill="#808080">
<text x="204.3" y="53.3">IC20</text>
<text x="196.3" y="111.1">TLC5925IDBQR</text>
</g>
<g font-size="2.5" fill="#808080">
<text x="193.7" y="17.1">+5V</text>
<text x="9.8" y="22.4">X13-23</text>
<text x="42" y="20.8">K_PAR</text>
<text x="54.7" y="18.2">K_SER</text>
<text x="197.3" y="23.4">Q23</text>
<text x="226.1" y="23.8">4K7</text>
<text x="226.1" y="21.6">R134</text>
<text x="9.8" y="25">X13-24</text>
<text x="9.8" y="27.5">X13-25</text>
<text x="259.7" y="27.2">+5V</text>
<text x="9.8" y="30">X13-26</text>
<text x="9.8" y="35.1">X13-22</text>
<text x="40.8" y="34.7">K_S1</text>
<text x="99.2" y="40.2">X12-5</text>
<text x="209" y="38.9">G6K-2F-5DC</text>
<text x="209" y="36.1">K_S1</text>
<text x="16.1" y="45.9">C104</text>
<text x="72.5" y="43.6">TP2</text>
<text x="153.8" y="44.4">+5V</text>
<text x="206.5" y="45.5">GND</text>
<text x="17.8" y="48.4">470n</text>
<text x="31.1" y="53">EE</text>
<text x="31.1" y="51.1">C106</text>
<text x="34.5" y="53">EFK1J220P</text>
<text x="80.4" y="50.3">4n7/200V</text>
<text x="80.4" y="48.4">C105</text>
<text x="154.4" y="53.9">Q24</text>
<text x="185.9" y="53.8">+3V3</text>
<text x="25.5" y="59.4">1R</text>
<text x="25.5" y="57.2">R136</text>
<text x="37" y="58.3">ZD8</text>
<text x="99.2" y="58">X12-3</text>
<text x="111" y="54">R135</text>
<text x="112.5" y="56.2">4K7</text>
<text x="133.8" y="59.4">R137</text>
<text x="175.8" y="59.3">C107</text>
<text x="37" y="60.5">P4SMAJ60A</text>
<text x="80.4" y="64.9">4n7/200V</text>
<text x="80.4" y="63">C108</text>
<text x="119.2" y="62.7">Q25</text>
<text x="135.3" y="61.6">4K7</text>
<text x="177.6" y="61.9">10u</text>
<text x="178.5" y="64.7">GND</text>
<text x="66.8" y="71.7">K_S1</text>
<text x="99.2" y="70.7">X12-4</text>
<text x="9.8" y="75.7">X13-21</text>
<text x="129.6" y="77">RT424005</text>
<text x="129.6" y="74.9">K_SER</text>
<text x="155" y="77">RT424005</text>
<text x="155" y="74.9">K_PA</text>
<text x="161.5" y="74.9">R</text>
<text x="9.8" y="80.8">X13-17</text>
<text x="9.8" y="83.4">X13-18</text>
<text x="109.6" y="81.3">BAS316</text>
<text x="114.3" y="79">D23</text>
<text x="163.3" y="82.2">BAS316</text>
<text x="163.3" y="80.1">D24</text>
<text x="9.8" y="85.9">X13-19</text>
<text x="9.8" y="88.4">X13-20</text>
<text x="174.4" y="85.1">R138</text>
<text x="176" y="87.3">1K8</text>
<text x="9.8" y="103.7">X15-23</text>
<text x="9.8" y="106.2">X15-24</text>
<text x="179.8" y="103.4">GND</text>
<text x="9.8" y="108.8">X15-25</text>
<text x="9.8" y="111.3">X15-26</text>
<text x="66.2" y="112.2">K_S2</text>
<text x="9.8" y="116.4">X15-22</text>
<text x="99.2" y="121.5">X14-3</text>
<text x="256" y="123.7">+5V</text>
<text x="16.1" y="127.2">C109</text>
<text x="17.8" y="129.7">470n</text>
<text x="87.7" y="128.2">TP3</text>
<text x="230.3" y="128.3">R139</text>
<text x="231.8" y="130.5">4K7</text>
<text x="252.8" y="130.1">Q26</text>
<text x="31.7" y="136">EE</text>
<text x="31.7" y="133.4">C1</text>
<text x="34.9" y="133.4">11</text>
<text x="35.1" y="136">EFK1J220P</text>
<text x="64.7" y="134.1">4n7/200V</text>
<text x="69.4" y="132.2">C110</text>
<text x="17" y="143.5">R140</text>
<text x="37" y="142.1">ZD9</text>
<text x="89.5" y="140.7">MC000005</text>
<text x="239.7" y="142.8">K_S2</text>
<text x="259.8" y="143.1">D25</text>
<text x="19.8" y="145.7">1R</text>
<text x="37" y="144.3">P4SMAJ60A</text>
<text x="69.4" y="149.4">C112</text>
<text x="99.2" y="144.3">X14-1</text>
<text x="231.2" y="145.6">G6K-2F-5DC</text>
<text x="259.8" y="145.4">BAS316</text>
<text x="64.7" y="151.3">4n7/200V</text>
<text x="252.2" y="151.7">GND</text>
<text x="99.2" y="157">X14-2</text>
<text x="9.8" y="162.1">X15-21</text>
<text x="40.8" y="162.5">K_S2</text>
<text x="42" y="167.5">K_PAR</text>
<text x="9.8" y="169.7">X15-17</text>
<text x="9.8" y="172.2">X15-18</text>
<text x="9.8" y="174.8">X15-19</text>
<text x="9.8" y="177.3">X15-20</text>
<text x="54.1" y="179.6">K_SER</text>
<text x="99.2" y="182.4">X14-5</text>
</g>
<g font-size="2.5" fill="#800080">
<text x="11.6" y="19">Ch#1 Power/Sense</text>
<text x="194.8" y="31">Sense1</text>
<text x="120.8" y="87.5">Serial</text>
<text x="154.4" y="87.5">Parallel</text>
<text x="12.2" y="97.7">Ch#2 Power/Sense</text>
<text x="250.9" y="137.7">Sense2</text>
</g>
<text font-size="2.5" fill="#800000" x="11.6" y="186.6">Licensed under the TAPR Open Hardware License (www.tapr.org/OHL)</text>
<g font-size="2.3" fill="#800080">
<text x="117.6" y="166.3">Range</text>
<text x="128.4" y="166.3">ZD8, ZD9</text>
<text x="117.6" y="169.4">0-30V</text>
<text x="117.6" y="172">0-40V</text>
<text x="127.1" y="169.4">P4SMAJ36A</text>
<text x="127.1" y="172">P4SMAJ48A</text>
<text x="117.6" y="174.5">0-50V</text>
<text x="127.1" y="174.5">P4SMAJ60A</text>
</g>
<g font-size="2.1" fill="#808080">
<text x="32.9" y="33.9">3</text>
<text x="39.1" y="31.3" transform="rotate(-90 39.1 31.3)">2</text>
<text x="204.2" y="33.9" transform="rotate(-90 204.2 33.9)">1</text>
<text x="39.1" y="38.3" transform="rotate(-90 39.1 38.3)">4</text>
<text x="204.2" y="40.8" transform="rotate(-90 204.2 40.8)">8</text>
<text x="191.7" y="59.3">24</text>
<text x="220.2" y="59.3">5</text>
<text x="196.7" y="60.4">VDD</text>
<text x="211.7" y="60.4">OUT0</text>
<text x="211.7" y="62.9">OUT1</text>
<text x="211.7" y="65.5">OUT2</text>
<text x="220.2" y="61.8">6</text>
<text x="220.2" y="64.3">7</text>
<text x="74.7" y="72" transform="rotate(-90 74.7 72)">5</text>
<text x="192.9" y="66.9">2</text>
<text x="192.9" y="69.4">3</text>
<text x="192.9" y="72">4</text>
<text x="196.7" y="68">SDI</text>
<text x="196.7" y="70.5">CLK</text>
<text x="211.7" y="68">OUT3</text>
<text x="211.7" y="70.5">OUT4</text>
<text x="220.2" y="66.9">8</text>
<text x="220.2" y="69.4">9</text>
<text x="220.2" y="72">10</text>
<text x="68.4" y="74.5">6</text>
<text x="191.7" y="74.5">21</text>
<text x="191.7" y="77">23</text>
<text x="196.7" y="73.1">LE</text>
<text x="196.7" y="75.6">OE</text>
<text x="211.7" y="73.1">OUT5</text>
<text x="211.7" y="75.6">OUT6</text>
<text x="220.2" y="74.5">11</text>
<text x="220.2" y="77">12</text>
<text x="74.7" y="78.9" transform="rotate(-90 74.7 78.9)">7</text>
<text x="192.9" y="82.1">1</text>
<text x="196.7" y="78.2">R-EXT</text>
<text x="196.7" y="83.2">GND</text>
<text x="211.7" y="78.2">OUT7</text>
<text x="211.7" y="80.7">OUT8</text>
<text x="211.7" y="83.2">OUT9</text>
<text x="220.2" y="79.6">13</text>
<text x="220.2" y="82.1">14</text>
<text x="210.6" y="85.8">OUT10</text>
<text x="210.6" y="88.3">OUT11</text>
<text x="220.2" y="84.7">15</text>
<text x="220.2" y="87.2">16</text>
<text x="220.2" y="89.7">17</text>
<text x="210.6" y="90.9">OUT12</text>
<text x="210.6" y="93.4">OUT13</text>
<text x="210.6" y="95.9">OUT14</text>
<text x="220.2" y="92.3">18</text>
<text x="220.2" y="94.8">19</text>
<text x="210.6" y="98.5">OUT15</text>
<text x="220.2" y="97.4">20</text>
<text x="212.8" y="103.5">SDO</text>
<text x="220.2" y="102.4">22</text>
<text x="74.7" y="112.6" transform="rotate(-90 74.7 112.6)">7</text>
<text x="68.4" y="115.1">6</text>
<text x="74.7" y="119.6" transform="rotate(-90 74.7 119.6)">5</text>
<text x="249.9" y="140.5" transform="rotate(-90 249.9 140.5)">1</text>
<text x="249.9" y="147.5" transform="rotate(-90 249.9 147.5)">8</text>
<text x="32.9" y="160.8">3</text>
<text x="39.1" y="158.3" transform="rotate(-90 39.1 158.3)">4</text>
<text x="39.1" y="165.3" transform="rotate(-90 39.1 165.3)">2</text>
</g>
<g font-size="2" fill="#808080">
<text x="95.4" y="21.5">BS-244DSM-R</text>
<text x="185" y="25.3">IRLML2246TRPBF</text>
<text x="234.7" y="33.7">HSMY-C170</text>
<text x="237" y="30.8">LED_CV1</text>
<text x="238.3" y="46.1">LED_SP</text>
<text x="234.5" y="49">HSMH-C170</text>
<text x="154.4" y="56.4">IRLML2246TRPBF</text>
<text x="94.1" y="62.8">BS-244DSM-G</text>
<text x="106.9" y="64.8">IRLML2246TRPBF</text>
<text x="241.5" y="71.8">HSMH-C170</text>
<text x="243.9" y="68.9">LED_CC1</text>
<text x="236.4" y="77.2">LED_CV2</text>
<text x="234" y="79.4">HSMY-C170</text>
<text x="240.9" y="87.1">HSMH-C170</text>
<text x="243.2" y="84.1">LED_CC2</text>
<text x="95.4" y="90.1">BS-244DSM-B</text>
<text x="95.4" y="105.3">BS-244DSM-R</text>
<text x="252.8" y="132">IRLML2246TRPBF</text>
<text x="95.4" y="179">BS-244DSM-B</text>
</g>
<g font-size="2" fill="#800080">
<text x="87.7" y="41.8">See Note 8.1</text>
<text x="37" y="62.8">See Table 1</text>
<text x="85.2" y="123.1">See Note 8.1</text>
<text x="37" y="151">See Table 1</text>
<text x="113.1" y="156.1">Note 8.1: Solder X12 and X14 on the PCB's opposite side</text>
<text x="115.7" y="162.5">Table 1</text>
<text x="113.1" y="184">Solder 1uF+1R on the channel's outputs</text>
<text x="113.1" y="186.6">(Rout1, Cout1 and Rout2, Cout2 in BOM)</text>
</g>
<text font-size="2" fill="#00f" x="198.2" y="106.6">Require SPI_MODE0</text>
<g font-size="2" fill="#f0f">
<text x="135.4" y="131.4">2 Channel ground</text>
<text x="135.4" y="128.8">1 Remote programming (Input)</text>
<text x="188.7" y="131.4">2 Channel ground</text>
<text x="188.7" y="128.8">1 Remote programming (Input)</text>
<text x="135.4" y="133.9">3 NTC (Input)</text>
<text x="135.4" y="136.4">4 Remote sense+ (Input)</text>
<text x="188.7" y="133.9">3 N.C.</text>
<text x="188.7" y="136.4">4 Remote sense+ (Input)</text>
<text x="135.4" y="139">5 Remote sense- (Input)</text>
<text x="135.4" y="141.5">6 Protective earth</text>
<text x="188.7" y="139">5 Remote sense- (Input)</text>
<text x="188.7" y="141.5">6 Protective earth</text>
<text x="135.4" y="144.1">7 External trigger (Input)</text>
<text x="135.4" y="146.6">8 Digital Gnd</text>
</g>
<g font-size="1.8" fill="#808080">
<text x="95.4" y="17.1">J1</text>
<text x="192.4" y="36">D22</text>
<text x="189.1" y="37.6">BAS316</text>
<text x="244" y="41.2">HSMG-C170</text>
<text x="247.4" y="38.4">LED_O1</text>
<text x="242.9" y="53.6">LED_PROG1</text>
<text x="243.5" y="56.4">HSMH-C170</text>
<text x="97.3" y="60.3">J2</text>
<text x="252.1" y="64.1">HSMY-C170</text>
<text x="252.1" y="61.3">LED_S1</text>
<text x="95.4" y="85.6">J3</text>
<text x="252.1" y="94.5">HSMH-C170</text>
<text x="252.1" y="91.7">LED_PROG2</text>
<text x="95.4" y="100.9">J4</text>
<text x="245.7" y="99.9">LED_S2</text>
<text x="242.3" y="102.2">HSMY-C170</text>
<text x="252.1" y="107">LED_O2</text>
<text x="252.1" y="109.8">HSMG-C170</text>
<text x="241.1" y="117.4">HSMD-C170</text>
<text x="243.1" y="114.5">LED_PWR</text>
<text x="95.4" y="174.5">J5</text>
</g>
<g font-size="1.8" fill="#008080">
<text x="28.1" y="23.4">PWR_IN1+</text>
<text x="86.4" y="18.4">OUT1+</text>
<text x="84.1" y="38.7">SENSE1+</text>
<text x="86.2" y="56.4">EARTH</text>
<text x="184.9" y="59">+3V3</text>
<text x="84.6" y="69.1">SENSE1-</text>
<text x="171.5" y="71.7">BP_SELECT</text>
<text x="171.5" y="66.6">MOSI</text>
<text x="171.5" y="69.1">SCLK</text>
<text x="171.5" y="74.2">BP_OE</text>
<text x="28.1" y="86.9">OUT1-</text>
<text x="86.9" y="90.1">OUT1-</text>
<text x="19.8" y="101.5">OUT2+</text>
<text x="86.4" y="102.2">OUT2+</text>
<text x="84.1" y="119.9">SENSE2+</text>
<text x="86.2" y="142.8">EARTH</text>
<text x="84.6" y="155.5">SENSE2-</text>
<text x="28.1" y="173.3">PWR_IN2-</text>
<text x="86.9" y="175.8">OUT2-</text>
<text x="72.5" y="180.9">CH2_GND</text>
</g>
<g font-size="1.8" fill="#800000">
<text x="31.2" y="49.1" transform="rotate(-90 31.2 49.1)">+</text>
<text x="28.7" y="132.9" transform="rotate(-90 28.7 132.9)">+</text>
</g>
</svg>
